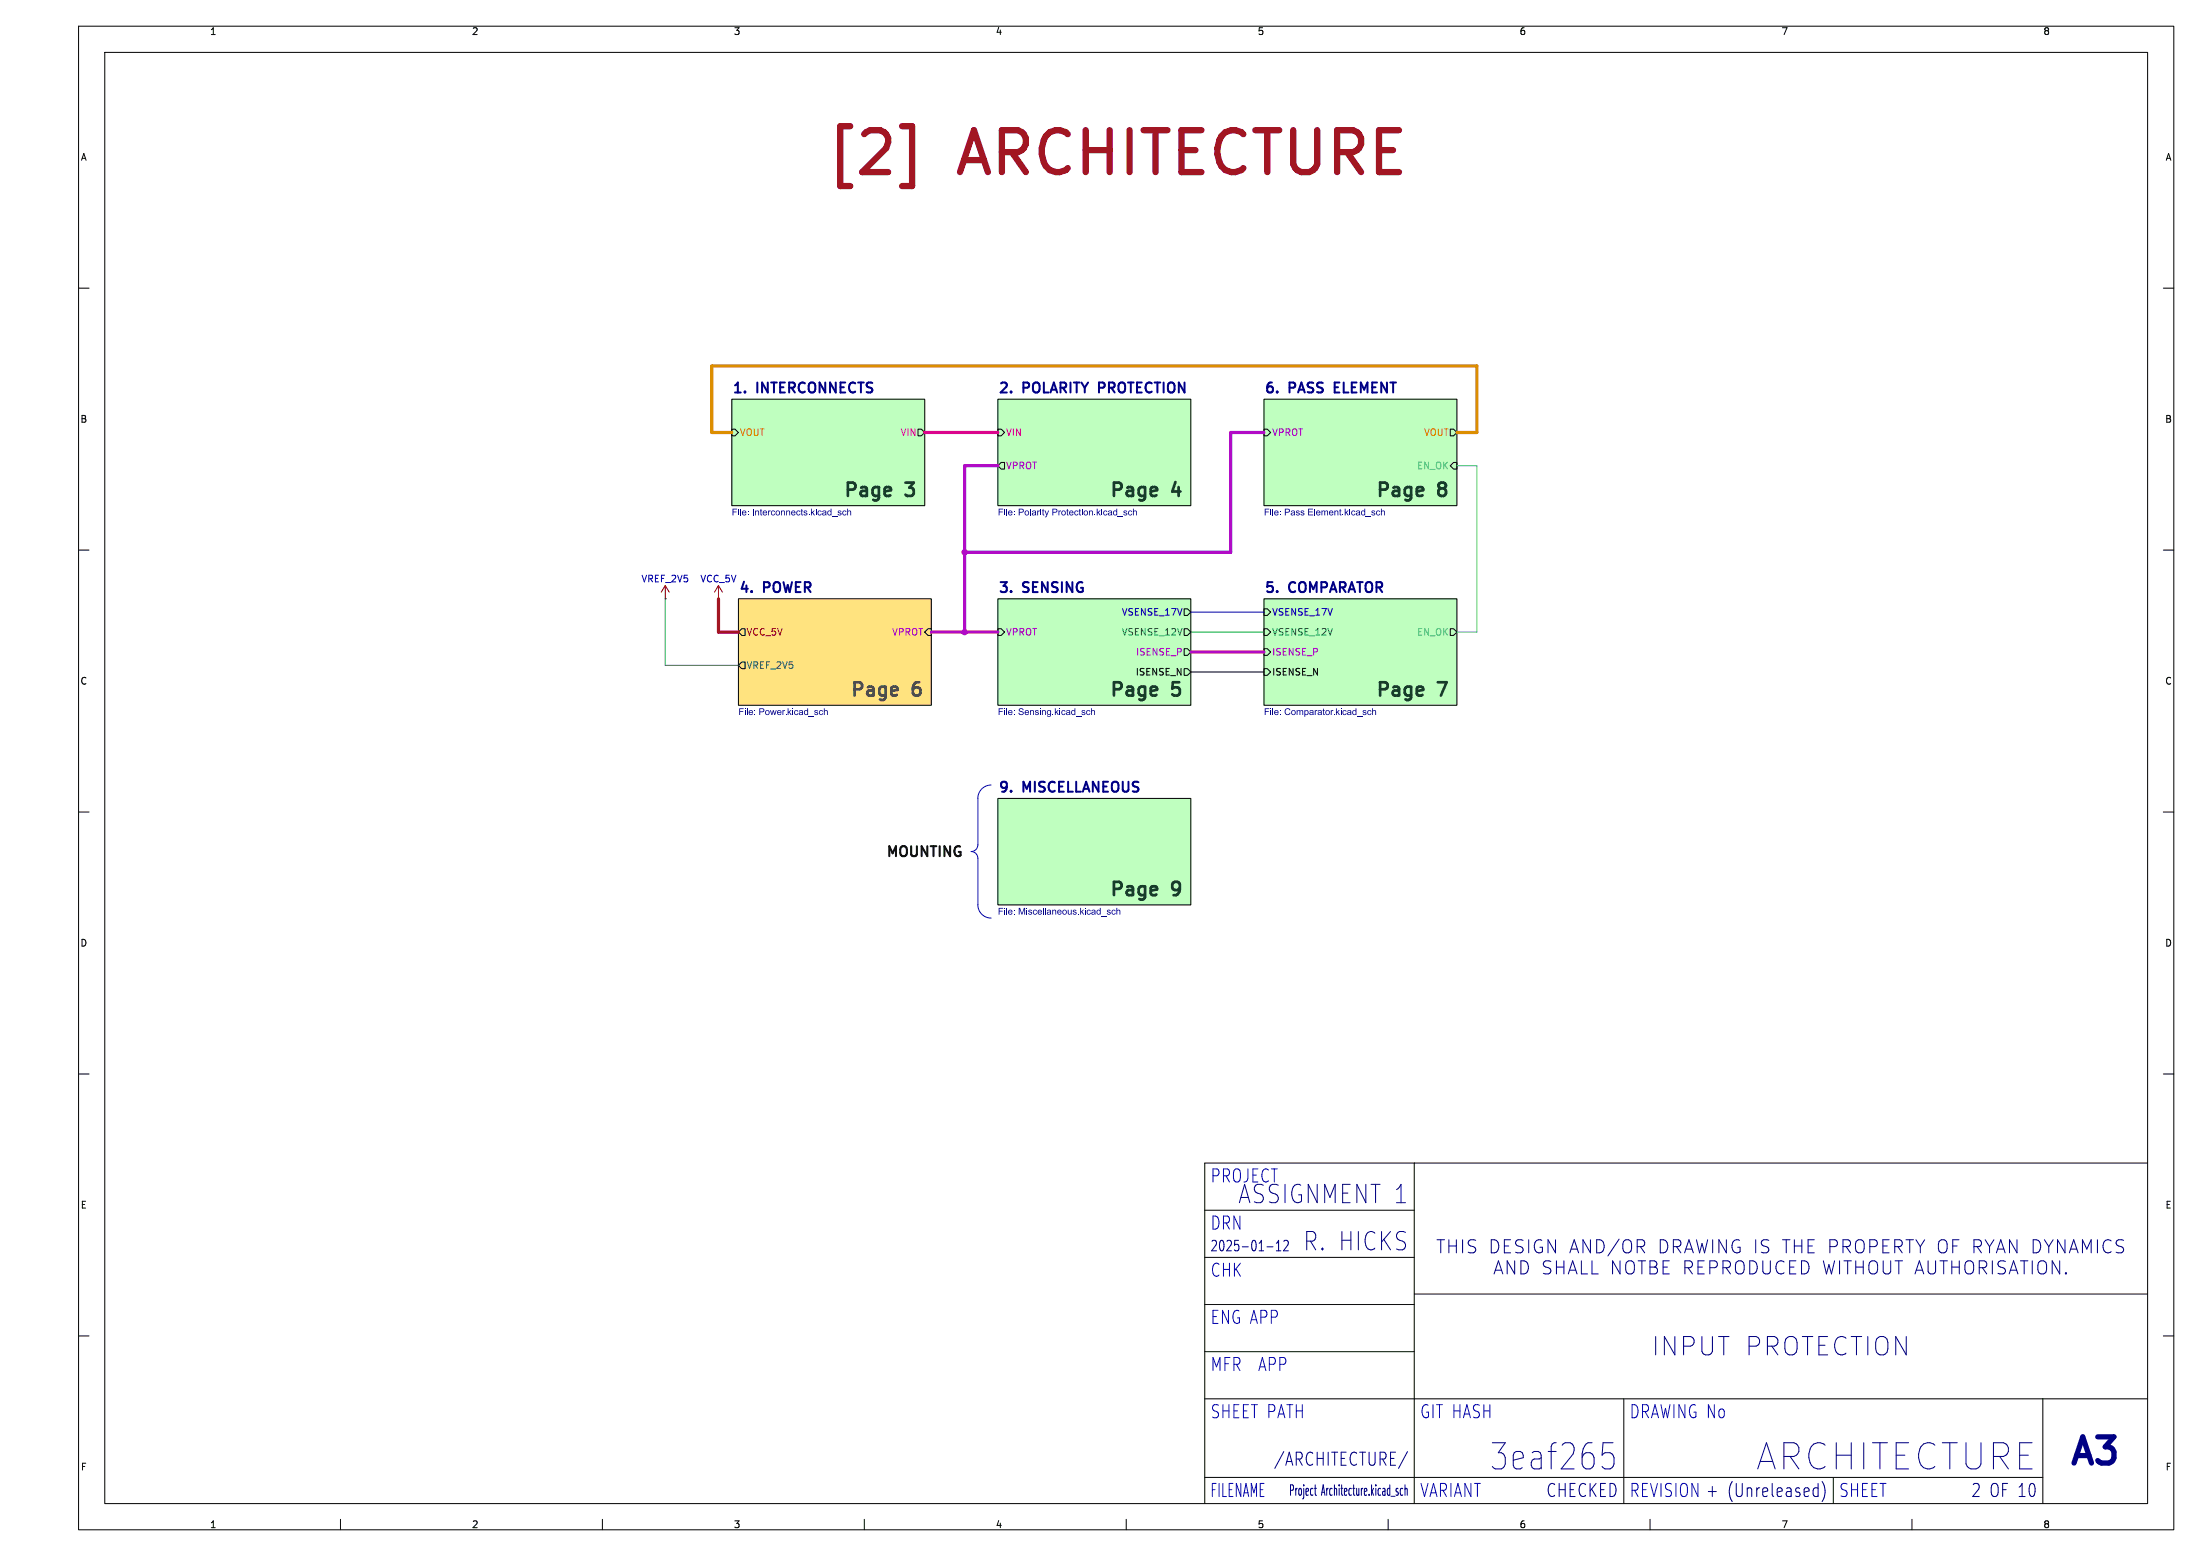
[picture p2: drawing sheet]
<svg xmlns="http://www.w3.org/2000/svg" width="420mm" height="297mm" viewBox="0 0 420 297" stroke-linecap="round" stroke-linejoin="round" font-family="sans-serif">
<g fill="none" stroke="#000" stroke-width=".19">
<path d="M15 5h400v287h-400zM20 10h390v277h-390zM15 55h2M413 55h2M15 105h2M141 114.3h36.8v20.3h-36.8zM413 105h2M141.6 120h.6v1.3h-.6l-.6-.6zM141.6 126.4h.6v1.2h-.6l-.6-.6zM177.2 120h.6v1.3h-.6l-.7-.6zM15 155h2M413 155h2"/>
<path d="M15 205h2M413 205h2M230 231h40M270 222v65M410 222h-180v65M15 255h2M230 258h40M230 249h40M230 240h40M270 247h140M413 255h2M230 267h180"/>
<path d="M310 267v20M390 267v20M65 290v2M115 290v2M165 290v2M215 290v2M230 282h160M265 290v2M315 290v2M350 282v5M365 290v2"/>
</g>
<g fill="none" stroke="#00007f" stroke-width=".19">
<path d="M241.9 238h1.1M243.7 238.7h.8M243.7 237.3l.4-.6v2M245.1 236.9l.2-.2h.4l.2 .2v.4v.3l-.9 1.1h.9M274.3 236.6h1.5M275 236.6v2.5M276.6 236.6v2.5M278 236.6v2.5M279.2 236.6v2.5M281.7 236.8l-.9-.2a.6 .6 0 0 0-.5 .5 .6 .6 0 0 0 .2 .6M286.1 237.7a1.09 1.09 0 0 0-1.4-1.1v2.5M288.4 236.6h-1.2v2.5"/>
<path d="M290.8 236.8l-1-.2a.6 .6 0 0 0-.5 .5 .6 .6 0 0 0 .3 .6M291.8 236.6v2.5M294.3 236.8a.96 .96 0 0 0-1 0 .96 .96 0 0 0-.4 .9M297 236.6v2.5l-1.5-2.5v2.5M299.7 239.1l.8-2.5 .9 2.5M303.6 236.6v2.5l-1.4-2.5v2.5M306.2 237.7a1.09 1.09 0 0 0-1.4-1.1v2.5M309.1 236.5l-2.1 3.2M309.8 238.3v-.8a.83 .83 0 0 1 .8-.9 .83 .83 0 0 1 .9 .9v.8M313.9 237.7a.68 .68 0 0 0-.4-1.1h-1v2.5M318.4 237.7a1.09 1.09 0 0 0-1.4-1.1v2.5M320.6 237.8a.68 .68 0 0 0 .3-.6 .68 .68 0 0 0-.5-.6h-.9v2.5"/>
<path d="M321.6 239.1l.8-2.5 .9 2.5M323.9 236.6l.6 2.5 .4-1.7 .5 1.7 .6-2.5M327 236.6v2.5M329.6 236.6v2.5l-1.5-2.5v2.5M332.1 236.8a1.03 1.03 0 0 0-1.2 .1 1.03 1.03 0 0 0-.3 1.2 .94 .94 0 0 0 .5 .9 .94 .94 0 0 0 1.1-.1v-.8h-.5M335.2 236.6v2.5M337.7 236.8l-1-.2a.61 .61 0 0 0-.5 .6 .61 .61 0 0 0 .5 .6 .91 .91 0 0 1 1 .6 .64 .64 0 0 1-.5 .7l-1-.1M340.3 236.6h1.4M341 236.6v2.5M342.5 236.6v2.5M342.5 237.8h1.5M344 236.6v2.5"/>
<path d="M345.2 237.8h.8M346.4 236.6h-1.2v2.5h1.2M349.3 237.9h1a.68 .68 0 0 0 .5-.6 .68 .68 0 0 0-.5-.7h-1v2.5M351.8 237.9h1a.68 .68 0 0 0 .5-.6 .68 .68 0 0 0-.5-.7h-1v2.5M352.4 237.9l.9 1.2M354.6 236.8a.83 .83 0 0 1 .8-.1 .83 .83 0 0 1 .5 .8v.8a.83 .83 0 0 1-.9 .9 .83 .83 0 0 1-.8-.9v-.8l.1-.5zM357 237.9h.9a.68 .68 0 0 0 .5-.6 .68 .68 0 0 0-.5-.7h-.9v2.5M359.5 237.8h.8M360.6 236.6h-1.1v2.5h1.1M363 237.7a.68 .68 0 0 0-.3-1.1h-1v2.5M363.9 236.6h1.4M364.6 236.6v2.5"/>
<path d="M365.8 236.6l.8 1.3 .8-1.3M370 238.3v-.8a.83 .83 0 0 1 .9-.9 .83 .83 0 0 1 .8 .9v.8M372.8 237.8h.8M374 236.6h-1.2v2.5M378.1 237.7a.68 .68 0 0 0-.3-1.1h-1v2.5M379 236.6l.8 1.3 .8-1.3M381.1 239.1l.9-2.5 .8 2.5M385 236.6v2.5l-1.4-2.5v2.5M389.6 237.7a1.09 1.09 0 0 0-1.5-1.1v2.5M390.3 236.6l.8 1.3 .9-1.3M394.2 236.6v2.5l-1.4-2.5v2.5M395 239.1l.9-2.5 .8 2.5"/>
<path d="M397.5 239.1v-2.5l.9 1.8 .8-1.8v2.5M400.4 236.6v2.5M403 236.9a.93 .93 0 0 0-1-.2 .93 .93 0 0 0-.5 1M405.4 236.8l-.9-.2a.6 .6 0 0 0-.5 .5 .6 .6 0 0 0 .2 .6M285.2 243.2l.9-2.5 .8 2.5M289.2 240.7v2.5l-1.5-2.5v2.5M290.3 240.7v2.5l1-.2 .4-.4M296.1 242.7l-.5 .5-1-.2M297.1 240.7v2.5M298.6 240.7v2.5M299.4 243.2l.8-2.5 .9 2.5M301.9 240.7v2.5h1.2"/>
<path d="M303.9 240.7v2.5h1.2M309.3 240.7v2.5l-1.5-2.5v2.5M310.3 242.3a.83 .83 0 0 0 .9 .9 .83 .83 0 0 0 .8-.9M313.4 240.7v2.5M315 240.7v2.5h.9l.5-.5M317.5 240.7v2.5h1.2M321.7 240.7v2.5M322.3 242l.8 1.2M324.2 240.7v2.5h1.1M326.4 240.7v2.5M328.9 240.7v2.5M329.5 242l.8 1.2"/>
<path d="M331.4 241a.84 .84 0 0 1 1-.3 .84 .84 0 0 1 .6 .8v.8a.83 .83 0 0 1-.9 .9 .83 .83 0 0 1-.8-.9zM334 240.7a1.32 1.32 0 0 1 1.5 .8 1.32 1.32 0 0 1-.5 1.5l-1 .2zM336.5 240.7v2l.5 .5 .7-.2 .3-.3v-2M340.6 240.9a.93 .93 0 0 0-1.1-.1 .93 .93 0 0 0-.5 .9 1.06 1.06 0 0 0 .3 1.2 1.06 1.06 0 0 0 1.2 .1l.1-.1M341.7 241.9h.8M342.8 240.7h-1.1v2.5h1.1M343.9 240.7a1.32 1.32 0 0 1 1.4 .8 1.32 1.32 0 0 1-.4 1.5l-1 .2zM348.1 240.7l.6 2.5 .5-1.8 .4 1.8 .6-2.5M351.2 240.7v2.5M352 240.7h1.4M352.7 240.7v2.5M354.3 241.9h1.4"/>
<path d="M354.3 240.7v2.5M355.7 240.7v2.5M356.9 241a.84 .84 0 0 1 1-.3 .84 .84 0 0 1 .5 .8v.8a.83 .83 0 0 1-.8 .9 .83 .83 0 0 1-.8-.9zM359.5 240.7v2l.1 .2 .4 .3h.5l.4-.5M362.5 240.7v2.5M365.6 243.2l.8-2.5 .9 2.5M368.1 242.7l.5 .5 .7-.2 .2-.3M371.1 240.7v2.5M372.6 241.9h1.4M372.6 240.7v2.5M374 240.7v2.5M375.1 242.3a.83 .83 0 0 0 .8 .9 .83 .83 0 0 0 .9-.9"/>
<path d="M377.8 240.7v2.5M378.4 242l.9 1.2M380.3 240.7v2.5M382.8 242.7l-.4 .5-1-.2M383.6 243.2l.8-2.5 .8 2.5M385.7 240.7h1.4M386.4 240.7v2.5M388 240.7v2.5M389 242.3a.83 .83 0 0 0 .9 .9 .83 .83 0 0 0 .8-.9M393.2 240.7v2.5l-1.4-2.5v2.5M394.4 242.9l.1 .1-.1 .2M394.4 242.9l-.1 .1 .1 .2"/>
<path d="M394.4 242.9v.3M268.7 277.1l-1.7 3.2M306 275.4h1.9M306.4 277.3h1l.3 .2a2.06 2.06 0 0 1 0 2.6l-.3 .3h-1M250.9 284.1h.4M251.2 285.4h.1M267.8 284.2l-.3-.1-.2 .4 .1 .8h.4M268.2 284.3l.2-.2 .2 .1 .1 1.2M268.2 283.4v2M346.5 284l.6 .1M347.1 283.2v2.5M347.1 285.5l-.6 .2"/>
<path d="M348.2 283.5a3.5 3.5 0 0 1-.4 3.1"/>
</g>
<path d="M141 114.3h36.8v20.3h-36.8z" fill="#ffe37f" stroke="#ffe37f" stroke-width=".19"/>
<g fill="#bfffbf" stroke="#bfffbf" stroke-width=".19">
<path d="M190.5 152.4h36.8v20.3h-36.8z"/>
<path d="M241.3 76.2h36.8v20.3h-36.8z"/>
<path d="M139.7 76.2h36.8v20.3h-36.8z"/>
<path d="M190.5 114.3h36.8v20.3h-36.8z"/>
<path d="M190.5 76.2h36.8v20.3h-36.8z"/>
<path d="M241.3 114.3h36.8v20.3h-36.8z"/>
</g>
<g fill="#000084">
<path d="M141.1 135.2h.9v.1h-.7v.4h.6v.2h-.6v.6h-.2z"/>
<path d="M142.2 135.2h.1v.2h-.1z"/>
<path d="M142.6 135.2h.1v1.3h-.1z"/>
<path d="M145 135.2h.4a.39 .39 0 0 1 .5 .4 .39 .39 0 0 1-.4 .4h-.4v.5h-.1v-.7h.6l.2-.2-.2-.2-.5-.1v.5h-.1z"/>
<path d="M150.4 135.2h.1v.7l.4-.3h.2l-.4 .3 .4 .6h-.2l-.3-.5-.1 .5h-.1z"/>
<path d="M151.3 135.2h.1v.2h-.1z"/>
<path d="M153.6 135.6l.3-.1 .2 .2v-.5h.2v1.3l-.2-.1-.2 .1-.2-.1-.2-.3 .1-.1a.29 .29 0 0 0 .4 .3 .29 .29 0 0 0 .1-.4l-.3-.2-.2 .3h-.1z"/>
<path d="M157.3 135.2h.1v.5l.3-.2 .3 .2v.8h-.1v-.7l-.2-.1-.2 .1-.1 .7h-.1z"/>
</g>
<path d="M190.5 152.4h36.8v20.3h-36.8z" fill="none" stroke="#000" stroke-width=".19"/>
<g fill="#000084">
<path d="M190.6 173.3h.9v.1h-.7v.4h.6v.2h-.6v.6h-.2z"/>
<path d="M191.7 173.3h.2v.2h-.2z"/>
<path d="M192.1 173.3h.1v1.3h-.1z"/>
<path d="M194.5 173.3h.2l.4 1.1 .4-1.1h.2v1.3h-.2v-1.1l-.3 1.1h-.2l-.4-1.1v1.1h-.1z"/>
<path d="M195.9 173.3h.2v.2h-.2z"/>
<path d="M199.1 173.3h.2v1.3h-.2z"/>
<path d="M199.5 173.3h.2v1.3h-.2z"/>
<path d="M206.2 173.3h.2v.7l.3-.3h.2l-.3 .3 .4 .6h-.2l-.3-.5-.1 .5h-.2z"/>
<path d="M207.1 173.3h.2v.2h-.2z"/>
<path d="M209.4 173.7l.3-.1 .3 .2v-.5h.1v1.3l-.1-.1-.2 .1-.3-.1-.2-.3 .2-.1a.29 .29 0 0 0 .4 .3 .29 .29 0 0 0 .1-.4l-.3-.2-.2 .3h-.2z"/>
<path d="M213.1 173.3h.2v.5l.3-.2 .2 .2 .1 .8h-.2v-.7l-.2-.1-.2 .1v.7h-.2z"/>
</g>
<path d="M241.3 76.2h36.8v20.3h-36.8zM241.3 81.9h.6l.7 .7-.7 .6h-.6zM276.9 81.9h.6l.6 .7-.6 .6h-.6zM277.5 88.3h.6v1.2h-.6l-.6-.6z" fill="none" stroke="#000" stroke-width=".19"/>
<path d="M254.8 73.9h.6M255.7 73h-.9v1.9h.9" fill="none" stroke="#000084" stroke-width=".38"/>
<g fill="#000084">
<path d="M241.4 97.1h.9v.1h-.7v.4h.6v.2h-.6v.6h-.2z"/>
<path d="M242.5 97.1h.2v.2h-.2z"/>
<path d="M242.9 97.1h.1v1.3h-.1z"/>
<path d="M245.3 97.1h.5a.39 .39 0 0 1 .5 .4 .39 .39 0 0 1-.5 .4h-.3v.5h-.2v-.7h.6l.2-.2-.2-.2-.4-.1v.5h-.2z"/>
<path d="M249.7 97.1h1v.1h-.8v.4h.7v.2h-.7v.4h.8v.2h-1z"/>
<path d="M250.9 97.1h.1v1.3h-.1z"/>
<path d="M255.8 97.2l.1-.1v.4h.2l-.2 .1v.5l.2 .3a.23 .23 0 0 1-.3 0 .23 .23 0 0 1 0-.3v-.5h-.2z"/>
<path d="M256.7 97.1h.2v.7l.3-.3h.2l-.3 .3 .4 .6h-.2l-.3-.5-.1 .5h-.2z"/>
<path d="M257.6 97.1h.2v.2h-.2z"/>
<path d="M260 97.5l.2-.1 .3 .2v-.5h.1v1.3l-.1-.1-.2 .1-.3-.1-.2-.3 .2-.1a.29 .29 0 0 0 .4 .3 .29 .29 0 0 0 .1-.4l-.3-.2-.2 .3h-.2z"/>
<path d="M263.6 97.1h.2v.5l.3-.2 .2 .2 .1 .8h-.2v-.7l-.2-.1-.2 .1v.7h-.2z"/>
</g>
<path d="M139.7 76.2h36.8v20.3h-36.8zM139.7 81.9h.6l.7 .7-.7 .6h-.6zM175.3 81.9h.6l.6 .7-.6 .6h-.6z" fill="none" stroke="#000" stroke-width=".19"/>
<g fill="#000084">
<path d="M139.8 97.1h.9v.1h-.7v.4h.6v.2h-.6v.6h-.2z"/>
<path d="M140.9 97.1h.2v.2h-.2z"/>
<path d="M141.3 97.1h.1v1.3h-.1z"/>
<path d="M143.7 97.1h.2v1.3h-.2z"/>
<path d="M145.2 97.2l.1-.1v.4h.2l-.2 .1v.5l.2 .3a.23 .23 0 0 1-.2 0 .23 .23 0 0 1-.1-.3v-.5h-.1z"/>
<path d="M153 97.2l.1-.1v.4h.2l-.2 .1v.5l.2 .3a.23 .23 0 0 1-.2 0 .23 .23 0 0 1-.1-.3v-.5h-.1z"/>
<path d="M154.8 97.1h.2v.7l.4-.3h.2l-.4 .3 .4 .6h-.2l-.3-.5-.1 .5h-.2z"/>
<path d="M155.7 97.1h.2v.2h-.2z"/>
<path d="M158.1 97.5l.2-.1 .3 .2v-.5h.1v1.3l-.1-.1-.2 .1-.3-.1-.2-.3 .2-.1a.29 .29 0 0 0 .4 .3 .29 .29 0 0 0 .1-.4l-.3-.2-.2 .3h-.2z"/>
<path d="M161.7 97.1h.2v.5l.3-.2 .3 .2v.8h-.2v-.7l-.2-.1-.2 .1v.7h-.2z"/>
</g>
<path d="M190.5 114.3h36.8v20.3h-36.8zM226.1 116.2h.6l.6 .6-.6 .7h-.6zM190.5 120h.6l.7 .7-.7 .6h-.6zM226.1 120h.6l.6 .7-.6 .6h-.6zM226.1 127.6h.6l.6 .7-.6 .6h-.6zM226.1 123.8h.6l.6 .7-.6 .6h-.6z" fill="none" stroke="#000" stroke-width=".19"/>
<g fill="#000084">
<path d="M190.6 135.2h.9v.1h-.7v.4h.6v.2h-.6v.6h-.2z"/>
<path d="M191.7 135.2h.2v.2h-.2z"/>
<path d="M192.1 135.2h.1v1.3h-.1z"/>
<path d="M194.6 135.3l.6-.1 .2 .3-.2 .1a.27 .27 0 0 0-.3-.3 .27 .27 0 0 0-.2 .4h.2a.43 .43 0 0 1 .5 .6 .43 .43 0 0 1-.7 .1l-.3-.3 .2-.1a.31 .31 0 0 0 .3 .4 .31 .31 0 0 0 .3-.4l-.6-.3z"/>
<path d="M198.5 135.2h.2v.2h-.2z"/>
<path d="M201.4 135.2h.1v.7l.4-.3h.2l-.3 .3 .3 .6h-.1l-.4-.5-.1 .5h-.1z"/>
<path d="M202.3 135.2h.1v.2h-.1z"/>
<path d="M204.6 135.6l.3-.1 .2 .2v-.5h.2v1.3l-.2-.1-.1 .1-.3-.1-.2-.3 .1-.1a.29 .29 0 0 0 .4 .3 .29 .29 0 0 0 .1-.4l-.3-.2-.2 .3h-.1z"/>
<path d="M208.3 135.2h.1v.5l.3-.2 .3 .2v.8h-.1v-.7l-.2-.1-.2 .1-.1 .7h-.1z"/>
</g>
<path d="M190.5 76.2h36.8v20.3h-36.8zM190.5 81.9h.6l.7 .7-.7 .6h-.6zM191.1 88.3h.7v1.2h-.7l-.6-.6z" fill="none" stroke="#000" stroke-width=".19"/>
<g fill="#000084">
<path d="M190.6 97.1h.9v.1h-.7v.4h.6v.2h-.6v.6h-.2z"/>
<path d="M191.7 97.1h.2v.2h-.2z"/>
<path d="M192.1 97.1h.1v1.3h-.1z"/>
<path d="M194.5 97.1h.5a.39 .39 0 0 1 .5 .4 .39 .39 0 0 1-.5 .4h-.3v.5h-.2v-.7h.6l.2-.2-.2-.2-.4-.1v.5h-.2z"/>
<path d="M196.6 97.1h.2v1.3h-.2z"/>
<path d="M198.6 97.1h.2v.2h-.2z"/>
<path d="M199 97.2l.2-.1v.4h.1l-.1 .1v.5l.2 .3a.23 .23 0 0 1-.3 0 .23 .23 0 0 1-.1-.3v-.5h-.1z"/>
<path d="M200.9 97.1h.5a.39 .39 0 0 1 .5 .4 .39 .39 0 0 1-.5 .4h-.3v.5h-.2v-.7h.6l.2-.2-.1-.2-.5-.1v.5h-.2z"/>
<path d="M203.7 97.2l.1-.1v.4h.2l-.2 .1v.5l.2 .3a.23 .23 0 0 1-.2 0 .23 .23 0 0 1-.1-.3v-.5h-.1z"/>
<path d="M206 97.2l.2-.1v.4h.2l-.2 .1v.5l.2 .3a.23 .23 0 0 1-.3 0 .23 .23 0 0 1-.1-.3v-.5h-.1z"/>
<path d="M206.5 97.1h.2v.2h-.2z"/>
<path d="M209.4 97.1h.1v.7l.4-.3h.2l-.3 .3 .3 .6h-.2l-.3-.5-.1 .5h-.1z"/>
<path d="M210.3 97.1h.1v.2h-.1z"/>
<path d="M212.6 97.5l.3-.1 .2 .2v-.5h.2v1.3l-.2-.1-.1 .1-.3-.1-.2-.3 .1-.1a.29 .29 0 0 0 .4 .3 .29 .29 0 0 0 .1-.4l-.3-.2-.2 .3h-.1z"/>
<path d="M216.3 97.1h.1v.5l.3-.2 .3 .2v.8h-.1v-.7l-.2-.1-.2 .1-.1 .7h-.1z"/>
</g>
<path d="M241.3 114.3h36.8v20.3h-36.8zM241.3 116.2h.6l.7 .6-.7 .7h-.6zM241.3 120h.6l.7 .7-.7 .6h-.6zM241.3 127.6h.6l.7 .7-.7 .6h-.6zM241.3 123.8h.6l.7 .7-.7 .6h-.6zM276.9 120h.6l.6 .7-.6 .6h-.6z" fill="none" stroke="#000" stroke-width=".19"/>
<g fill="#000084">
<path d="M241.4 135.2h.9v.1h-.7v.4h.6v.2h-.6v.6h-.2z"/>
<path d="M242.5 135.2h.2v.2h-.2z"/>
<path d="M242.9 135.2h.1v1.3h-.1z"/>
<path d="M245.4 135.4l.6-.2 .3 .3-.1 .1a.47 .47 0 0 0-.8 .1 .47 .47 0 0 0 .5 .6l.3-.3 .2 .1a.62 .62 0 0 1-1 .3 .62 .62 0 0 1 0-1z"/>
<path d="M252.6 135.3l.2-.1v.4h.1l-.1 .1v.5l.1 .3a.23 .23 0 0 1-.2 0 .23 .23 0 0 1-.1-.3v-.5h-.1z"/>
<path d="M255 135.2h.2v.7l.4-.3h.2l-.4 .3 .4 .6h-.2l-.3-.5-.1 .5h-.2z"/>
<path d="M255.9 135.2h.2v.2h-.2z"/>
<path d="M258.3 135.6l.2-.1 .3 .2v-.5h.1v1.3l-.1-.1-.2 .1-.3-.1-.2-.3 .2-.1a.29 .29 0 0 0 .4 .3 .29 .29 0 0 0 .1-.4l-.3-.2-.2 .3h-.2z"/>
<path d="M262 135.2h.1v.5l.3-.2 .3 .2v.8h-.2v-.7l-.1-.1-.3 .1v.7h-.1z"/>
</g>
<path d="M127 111.8l-.8 1.2M127 111.8l.8 1.2M127 111.8v2.5M137.2 111.8l-.8 1.2M137.2 111.8l.7 1.2M137.2 111.8v2.5" fill="none" stroke="#840000" stroke-width=".19"/>
<path d="M127 114.3h.1M137.2 114.3h.1M227.3 128.3h14" fill="none" stroke="#000" stroke-width=".19"/>
<path d="M227.3 116.8h14M186.7 152.4v8.9M189.2 149.8a2.56 2.56 0 0 0-2.5 2.6M186.7 172.7a2.54 2.54 0 0 0 2.5 2.5M186.7 161.3a1.28 1.28 0 0 1-1.3 1.2 1.28 1.28 0 0 1 1.3 1.3M186.7 163.8v8.9" fill="none" stroke="#0000c2" stroke-width=".19"/>
<path d="M278.1 88.9h3.8v31.8h-3.8" fill="none" stroke="#00c2c2" stroke-width=".19"/>
<path d="M190.5 88.9h-6.4v31.8M241.3 82.6h-6.4v22.8h-50.8M177.8 120.7h12.7M227.3 124.5h14" fill="none" stroke="#b10bc6" stroke-width=".61"/>
<path d="M139.7 82.6h-3.8v-12.7h146v12.7h-3.8" fill="none" stroke="#dc8e00" stroke-width=".61"/>
<path d="M176.5 82.6h14" fill="none" stroke="#ff00ab" stroke-width=".61"/>
<path d="M127 114.3v12.7h14" fill="none" stroke="#008484" stroke-width=".19"/>
<path d="M137.2 114.3v6.4h3.8" fill="none" stroke="#d40020" stroke-width=".61"/>
<path d="M227.3 120.7h14" fill="none" stroke="#00c200" stroke-width=".19"/>
<path d="M172.2 24.1h1.9v11.4h-1.9" fill="none" stroke="#a21622" stroke-width="1.2"/>
<path d="M169.8 163.4v-1.9l.6 1.4 .6-1.4v1.9M171.9 161.8a.65 .65 0 0 1 1.1 0M173.9 161.5v1.6M175 161.5v1.6M177 161.5v1.9l-1.1-1.9v1.9M177.7 161.5h1.1M178.2 161.5v1.9M179.4 161.5v1.9M181.4 161.5v1.9l-1.1-1.9v1.9M183.3 161.6a.69 .69 0 0 0-.9 .2" fill="none" stroke="#000" stroke-width=".38"/>
<g fill="#b10bc6" stroke="#b10bc6" stroke-width=".19">
<circle cx="184.2" cy="120.7" r=".52"/>
<circle cx="184.2" cy="105.4" r=".52"/>
</g>
<g font-size="11.1" fill="#a21622">
<text x="157.1" y="35">[2]</text>
<text x="183.5" y="35">ARCHITECTURE</text>
</g>
<g font-size="7" fill="#00007f">
<text x="284.8" y="281">3eaf265</text>
<text x="335.7" y="281">ARCHITECTURE</text>
<text x="394.5" y="281">A3</text>
</g>
<g font-size="4.9" fill="#00007f">
<text x="236.6" y="230">ASSIGNMENT 1</text>
<text x="249" y="239">R. HICKS</text>
<text x="315.4" y="259">INPUT PROTECTION</text>
</g>
<g font-size="3.5" fill="#143c28">
<text x="160.6" y="95">Page</text>
<text x="172.8" y="95">3</text>
<text x="211.4" y="95">Page</text>
<text x="223.6" y="95">4</text>
<text x="262.2" y="95">Page</text>
<text x="274.4" y="95">8</text>
<text x="211.4" y="133.1">Page</text>
<text x="223.6" y="133.1">5</text>
<text x="262.2" y="133.1">Page</text>
<text x="274.4" y="133.1">7</text>
<text x="211.4" y="171.2">Page</text>
<text x="223.6" y="171.2">9</text>
</g>
<g font-size="3.5" fill="#644632">
<text x="161.8" y="133.1">Page</text>
<text x="174.1" y="133.1">6</text>
</g>
<g font-size="3.5" fill="#00007f">
<text x="231" y="226">PROJECT</text>
<text x="260.2" y="241.5">DRAWING IS THE</text>
<text x="292.4" y="241.5">PROPERTY OF</text>
<text x="319.8" y="241.5">RYAN</text>
<text x="360.7" y="241.5">SHALL</text>
<text x="373.8" y="241.5">NOTBE</text>
<text x="387.5" y="241.5">REPRODUCED WITH</text>
<text x="243.2" y="280">/ARCHITECTURE/</text>
<text x="295.2" y="286">CHECKED</text>
<text x="376.4" y="286">2 OF 10</text>
</g>
<g font-size="3.5" fill="#00f">
<text x="231" y="235">DRN</text>
<text x="231" y="244">CHK</text>
<text x="231" y="253">ENG APP</text>
<text x="231" y="262">MFR</text>
<text x="240.1" y="262">APP</text>
<text x="231" y="271">SHEET PATH</text>
<text x="271" y="271">GIT HASH</text>
<text x="311" y="271">DRAWING No</text>
<text x="231" y="286">FILENAME</text>
<text x="271" y="286">VARIANT</text>
<text x="311" y="286">REVISION + (Unreleased)</text>
<text x="351" y="286">SHEET</text>
</g>
<g font-size="2.8" fill="#00007f">
<text x="231" y="239">2025-01-12</text>
<text x="246" y="285.7">Project</text>
<text x="252.3" y="285.7">Architecture.kicad_sch</text>
</g>
<g font-size="2.7" fill="#000084">
<text x="139.7" y="75.2">1.</text>
<text x="144.6" y="75.2">INTERCONNECTS</text>
<text x="190.5" y="75.2">2.</text>
<text x="195.4" y="75.2">POLARITY PROTECTION</text>
<text x="241.3" y="75.2">6.</text>
<text x="246.2" y="75.2">PASS</text>
<text x="255.6" y="75.2">ELEMENT</text>
<text x="141" y="113.3">4.</text>
<text x="145.9" y="113.3">POWER</text>
<text x="190.5" y="113.3">3.</text>
<text x="195.4" y="113.3">SENSING</text>
<text x="241.3" y="113.3">5.</text>
<text x="246.2" y="113.3">COMPARATOR</text>
<text x="190.5" y="151.4">9.</text>
<text x="195.4" y="151.4">MISCELLANEOUS</text>
</g>
<text font-size="2.7" x="168.8" y="164.5">MOUNTING</text>
<g font-size="1.8">
<text x="40" y="6.9">1</text>
<text x="90" y="6.9">2</text>
<text x="140" y="6.9">3</text>
<text x="190" y="6.9">4</text>
<text x="240" y="6.9">5</text>
<text x="290" y="6.9">6</text>
<text x="340" y="6.9">7</text>
<text x="390" y="6.9">8</text>
<text x="15.3" y="30.9">A</text>
<text x="413.3" y="30.9">A</text>
<text x="15.3" y="80.9">B</text>
<text x="413.2" y="80.9">B</text>
<text x="15.3" y="130.9">C</text>
<text x="216.7" y="129.1">ISENSE_N</text>
<text x="242.8" y="129.1">ISENSE_N</text>
<text x="413.2" y="130.9">C</text>
<text x="15.3" y="180.9">D</text>
<text x="413.2" y="180.9">D</text>
<text x="15.3" y="230.9">E</text>
<text x="413.3" y="230.9">E</text>
<text x="15.3" y="280.9">F</text>
<text x="413.3" y="280.9">F</text>
<text x="40" y="291.9">1</text>
<text x="90" y="291.9">2</text>
<text x="140" y="291.9">3</text>
<text x="190" y="291.9">4</text>
<text x="240" y="291.9">5</text>
<text x="290" y="291.9">6</text>
<text x="340" y="291.9">7</text>
<text x="390" y="291.9">8</text>
</g>
<g font-size="1.8" fill="#dc8e00">
<text x="141.2" y="83.4">VOUT</text>
<text x="271.7" y="83.4">VOUT</text>
</g>
<g font-size="1.8" fill="#ff00ab">
<text x="171.8" y="83.4">VIN</text>
<text x="192" y="83.4">VIN</text>
</g>
<g font-size="1.8" fill="#b10bc6">
<text x="242.8" y="83.4">VPROT</text>
<text x="192" y="89.8">VPROT</text>
<text x="170.2" y="121.5">VPROT</text>
<text x="192" y="121.5">VPROT</text>
<text x="216.8" y="125.3">ISENSE_P</text>
<text x="242.8" y="125.3">ISENSE_P</text>
</g>
<g font-size="1.8" fill="#00c2c2">
<text x="270.4" y="89.8">EN_OK</text>
<text x="270.4" y="121.5">EN_OK</text>
</g>
<g font-size="1.8" fill="#000084">
<text x="139.7" y="99.1">File: Interconnects.kicad_sch</text>
<text x="190.5" y="99.1">File: Polarity Protection.kicad_sch</text>
<text x="241.3" y="99.1">File: Pass Element.kicad_sch</text>
<text x="141" y="137.2">File: Power.kicad_sch</text>
<text x="190.5" y="137.2">File: Sensing.kicad_sch</text>
<text x="241.3" y="137.2">File: Comparator.kicad_sch</text>
<text x="190.5" y="175.3">File: Miscellaneous.kicad_sch</text>
</g>
<g font-size="1.8" fill="#0000c2">
<text x="122.4" y="111.4">VREF_2V5</text>
<text x="133.6" y="111.4">VCC_5V</text>
<text x="214.1" y="117.7">VSENSE_17V</text>
<text x="242.8" y="117.7">VSENSE_17V</text>
</g>
<text font-size="1.8" fill="#d40020" x="142.4" y="121.5">VCC_5V</text>
<g font-size="1.8" fill="#00c200">
<text x="214.1" y="121.5">VSENSE_12V</text>
<text x="242.8" y="121.5">VSENSE_12V</text>
</g>
<text font-size="1.8" fill="#008484" x="142.4" y="127.9">VREF_2V5</text>
</svg>
